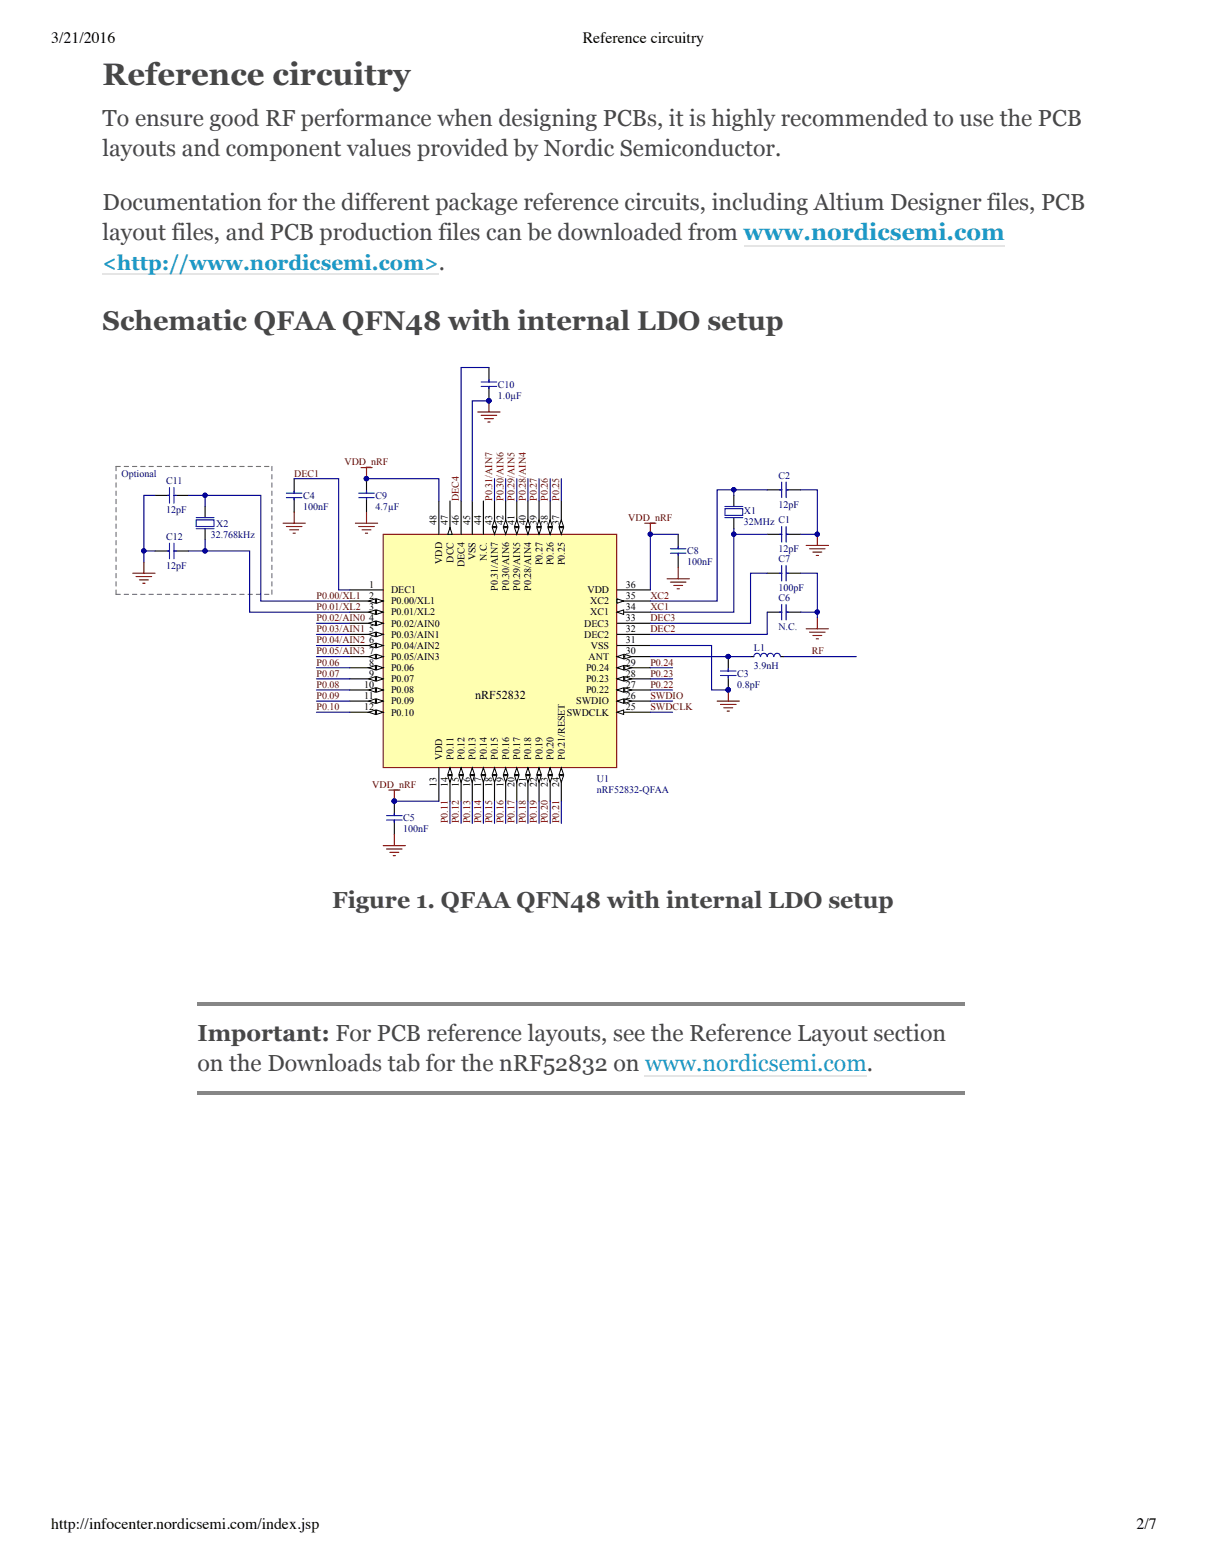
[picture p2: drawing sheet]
<svg xmlns="http://www.w3.org/2000/svg" width="216mm" height="279mm" viewBox="0 0 216 279" stroke-linecap="round" stroke-linejoin="round" font-family="sans-serif">
<g fill="#868686">
<path d="M35.3 179.3h137.2v.5h-137.2z"/>
<path d="M35.3 195.1h137.2v.6h-137.2z"/>
</g>
<path d="M18.3 49h60.2M133 43.9h46.6" fill="none" stroke="#e5e5e5" stroke-width=".28"/>
<path d="M18.3 63.2h137v91h-137z" fill="#fff"/>
<path d="M65.5 85.6v2.6M131.2 88.6v1.9M131.2 92.5v2M137.1 95.5h2.6M137.1 87.6h2.6M140.5 95.5h2.6M140.5 87.6h2.6M137.1 102.5h2.6M140.5 102.5h2.6" fill="none" stroke="#000" stroke-width=".2"/>
<g fill="none" stroke="#00f" stroke-width=".2">
<path d="M129.6 90.9h3.1v1.2h-3.1zM129.6 92.5h3.1M129.6 90.5h3.1M139.3 95.5h.4M139.3 87.6h.4M139.7 86.2v2.8M139.7 94.1v2.8M140.5 86.2v2.8M140.5 94.1v2.8M140.5 95.5h.4M140.5 87.6h.4M139.3 102.5h.4"/>
<path d="M139.7 101.1v2.8M140.5 101.1v2.8M140.5 102.5h.4"/>
</g>
<circle cx="65.5" cy="85.6" r=".38" fill="#000080"/>
<circle cx="65.5" cy="85.6" r=".38" fill="none" stroke="#000080" stroke-width=".18"/>
<path d="M65.5 89v2.5" fill="none" stroke="#000" stroke-width=".2"/>
<path d="M64.1 89h2.8M64.1 88.2h2.8M65.5 87.8v.4M65.5 89v.4" fill="none" stroke="#00f" stroke-width=".2"/>
<circle cx="65.5" cy="85.6" r=".38" fill="#000080"/>
<circle cx="65.5" cy="85.6" r=".38" fill="none" stroke="#000080" stroke-width=".18"/>
<path d="M52.6 85.6v2.6M52.6 89v2.5M70.5 143.2v2.6" fill="none" stroke="#000" stroke-width=".2"/>
<path d="M51.2 89h2.8M51.2 88.2h2.8M52.6 87.8v.4M52.6 89v.4" fill="none" stroke="#00f" stroke-width=".2"/>
<circle cx="70.5" cy="143.2" r=".38" fill="#000080"/>
<circle cx="70.5" cy="143.2" r=".38" fill="none" stroke="#000080" stroke-width=".18"/>
<path d="M70.5 146.6v2.6" fill="none" stroke="#000" stroke-width=".2"/>
<path d="M69.1 146.6h2.8M69.1 145.8h2.8M70.5 145.4v.4M70.5 146.6v.4" fill="none" stroke="#00f" stroke-width=".2"/>
<circle cx="70.5" cy="143.2" r=".38" fill="#000080"/>
<circle cx="70.5" cy="143.2" r=".38" fill="none" stroke="#000080" stroke-width=".18"/>
<path d="M50.6 93.5h4M51.2 94.1h2.8M51.8 94.7h1.6M52.4 95.3h.4M52.6 91.5v2M63.5 93.5h4M64.1 94.1h2.8M64.5 83.6h2M64.7 94.7h1.6M65.3 95.3h.4M65.5 83.6v2M65.5 91.5v2" fill="none" stroke="#800000" stroke-width=".2"/>
<circle cx="65.5" cy="85.6" r=".38" fill="#000080"/>
<circle cx="65.5" cy="85.6" r=".38" fill="none" stroke="#000080" stroke-width=".18"/>
<path d="M85.4 73.6h4M86 74.2h2.8M86.6 74.8h1.6M87.2 75.4h.4M87.4 71.7v1.9" fill="none" stroke="#800000" stroke-width=".2"/>
<circle cx="87.4" cy="71.6" r=".38" fill="#000080"/>
<circle cx="87.4" cy="71.6" r=".38" fill="none" stroke="#000080" stroke-width=".18"/>
<path d="M87.4 69.1v2.6" fill="none" stroke="#000" stroke-width=".2"/>
<circle cx="87.4" cy="71.6" r=".38" fill="#000080"/>
<circle cx="87.4" cy="71.6" r=".38" fill="none" stroke="#000080" stroke-width=".18"/>
<path d="M87.4 65.7v2.6" fill="none" stroke="#000" stroke-width=".2"/>
<path d="M86 68.3h2.8M86 69.1h2.8M87.4 67.9v.4M87.4 69.1v.4" fill="none" stroke="#00f" stroke-width=".2"/>
<circle cx="87.4" cy="71.6" r=".38" fill="#000080"/>
<circle cx="87.4" cy="71.6" r=".38" fill="none" stroke="#000080" stroke-width=".18"/>
<path d="M130.2 120.8v2.5" fill="none" stroke="#000" stroke-width=".2"/>
<circle cx="130.1" cy="123.3" r=".38" fill="#000080"/>
<circle cx="130.1" cy="123.3" r=".38" fill="none" stroke="#000080" stroke-width=".18"/>
<path d="M130.2 117.4v2.6" fill="none" stroke="#000" stroke-width=".2"/>
<circle cx="130.1" cy="117.4" r=".38" fill="#000080"/>
<circle cx="130.1" cy="117.4" r=".38" fill="none" stroke="#000080" stroke-width=".18"/>
<path d="M128.8 120h2.8M130.2 119.6v.4M128.8 120.8h2.8M130.2 120.8v.4" fill="none" stroke="#00f" stroke-width=".2"/>
<circle cx="130.1" cy="123.3" r=".38" fill="#000080"/>
<circle cx="130.1" cy="123.3" r=".38" fill="none" stroke="#000080" stroke-width=".18"/>
<circle cx="130.1" cy="117.4" r=".38" fill="#000080"/>
<circle cx="130.1" cy="117.4" r=".38" fill="none" stroke="#000080" stroke-width=".18"/>
<path d="M121.2 95.5v2.6M121.2 98.9v2.6M134.1 117.4h.6M137.1 109.4h2.6M139.5 117.4h.6M140.5 109.4h2.6" fill="none" stroke="#000" stroke-width=".2"/>
<path d="M119.8 98.9h2.8M119.8 98.1h2.8M121.2 97.7v.4M121.2 98.9v.4M135.9 117.4a.58 .58 0 0 0-.6-.6 .58 .58 0 0 0-.6 .6M137.1 117.4a.58 .58 0 0 0-.6-.6 .58 .58 0 0 0-.6 .6M138.3 117.4a.58 .58 0 0 0-.6-.6 .58 .58 0 0 0-.6 .6M139.3 109.4h.4M139.5 117.4a.58 .58 0 0 0-.6-.6 .58 .58 0 0 0-.6 .6M139.7 108v2.8M140.5 108v2.8M140.5 109.4h.4" fill="none" stroke="#00f" stroke-width=".2"/>
<path d="M128.2 125.3h4M128.8 125.9h2.8M129.4 126.5h1.6M130 127.1h.4M130.2 123.3v2" fill="none" stroke="#800000" stroke-width=".2"/>
<circle cx="130.1" cy="123.3" r=".38" fill="#000080"/>
<circle cx="130.1" cy="123.3" r=".38" fill="none" stroke="#000080" stroke-width=".18"/>
<path d="M144.1 112.4h4M144.7 113h2.8M145.3 113.6h1.6M145.9 114.2h.4M146.1 110.4v2M69.5 141.2h2M70.5 141.2v2" fill="none" stroke="#800000" stroke-width=".2"/>
<circle cx="70.5" cy="143.2" r=".38" fill="#000080"/>
<circle cx="70.5" cy="143.2" r=".38" fill="none" stroke="#000080" stroke-width=".18"/>
<path d="M68.5 151.2h4M69.1 151.8h2.8M69.7 152.4h1.6M70.3 153h.4M70.5 149.2v2" fill="none" stroke="#800000" stroke-width=".2"/>
<path d="M68.5 95.5h41.7v41.7h-41.7z" fill="#ffffb0"/>
<path d="M68.5 95.5h41.7v41.7h-41.7z" fill="none" stroke="#800000" stroke-width=".18"/>
<path d="M62.5 105.5h6M62.5 127.3h6" fill="none" stroke="#000" stroke-width=".2"/>
<path d="M67.3 126.9l1.2 .4-1.2 .4z" fill="#fff"/>
<path d="M67.3 126.9l1.2 .4-1.2 .4z" fill="none" stroke="#000" stroke-width=".18"/>
<path d="M65.9 127.3l1.2-.4v.8z" fill="#fff"/>
<path d="M65.9 127.3l1.2-.4v.8z" fill="none" stroke="#000" stroke-width=".18"/>
<path d="M110.3 115.4h5.9M110.3 117.4h5.9M78.4 137.3v5.9" fill="none" stroke="#000" stroke-width=".2"/>
<path d="M110.3 117.4l1.2-.4v.8z" fill="#fff"/>
<path d="M110.3 117.4l1.2-.4v.8z" fill="none" stroke="#000" stroke-width=".18"/>
<path d="M111.7 117l1.2 .4-1.2 .4z" fill="#fff"/>
<path d="M111.7 117l1.2 .4-1.2 .4z" fill="none" stroke="#000" stroke-width=".18"/>
<path d="M110.3 113.4h5.9M110.3 111.4h5.9M110.3 109.4h5.9" fill="none" stroke="#000" stroke-width=".2"/>
<path d="M110.3 109.4l1.2-.4v.8z" fill="#fff"/>
<path d="M110.3 109.4l1.2-.4v.8z" fill="none" stroke="#000" stroke-width=".18"/>
<path d="M110.3 107.4h5.9" fill="none" stroke="#000" stroke-width=".2"/>
<path d="M110.3 107l1.2 .4-1.2 .4z" fill="#fff"/>
<path d="M110.3 107l1.2 .4-1.2 .4z" fill="none" stroke="#000" stroke-width=".18"/>
<path d="M100.3 89.6v5.9M110.3 105.5h5.9" fill="none" stroke="#000" stroke-width=".2"/>
<path d="M99.9 94.3h.8l-.4 1.2z" fill="#fff"/>
<path d="M99.9 94.3h.8l-.4 1.2z" fill="none" stroke="#000" stroke-width=".18"/>
<path d="M100.3 92.9l.4 1.2h-.8z" fill="#fff"/>
<path d="M100.3 92.9l.4 1.2h-.8z" fill="none" stroke="#000" stroke-width=".18"/>
<path d="M98.3 89.6v5.9" fill="none" stroke="#000" stroke-width=".2"/>
<path d="M97.9 94.3h.8l-.4 1.2z" fill="#fff"/>
<path d="M97.9 94.3h.8l-.4 1.2z" fill="none" stroke="#000" stroke-width=".18"/>
<path d="M98.3 92.9l.4 1.2h-.8z" fill="#fff"/>
<path d="M98.3 92.9l.4 1.2h-.8z" fill="none" stroke="#000" stroke-width=".18"/>
<path d="M62.5 107.4h6" fill="none" stroke="#000" stroke-width=".2"/>
<path d="M67.3 107l1.2 .4-1.2 .4z" fill="#fff"/>
<path d="M67.3 107l1.2 .4-1.2 .4z" fill="none" stroke="#000" stroke-width=".18"/>
<path d="M65.9 107.4l1.2-.4v.8z" fill="#fff"/>
<path d="M65.9 107.4l1.2-.4v.8z" fill="none" stroke="#000" stroke-width=".18"/>
<path d="M62.5 109.4h6" fill="none" stroke="#000" stroke-width=".2"/>
<path d="M67.3 109l1.2 .4-1.2 .4z" fill="#fff"/>
<path d="M67.3 109l1.2 .4-1.2 .4z" fill="none" stroke="#000" stroke-width=".18"/>
<path d="M65.9 109.4l1.2-.4v.8z" fill="#fff"/>
<path d="M65.9 109.4l1.2-.4v.8z" fill="none" stroke="#000" stroke-width=".18"/>
<path d="M62.5 111.4h6" fill="none" stroke="#000" stroke-width=".2"/>
<path d="M67.3 111l1.2 .4-1.2 .4z" fill="#fff"/>
<path d="M67.3 111l1.2 .4-1.2 .4z" fill="none" stroke="#000" stroke-width=".18"/>
<path d="M65.9 111.4l1.2-.4v.8z" fill="#fff"/>
<path d="M65.9 111.4l1.2-.4v.8z" fill="none" stroke="#000" stroke-width=".18"/>
<path d="M62.5 113.4h6" fill="none" stroke="#000" stroke-width=".2"/>
<path d="M67.3 113l1.2 .4-1.2 .4z" fill="#fff"/>
<path d="M67.3 113l1.2 .4-1.2 .4z" fill="none" stroke="#000" stroke-width=".18"/>
<path d="M65.9 113.4l1.2-.4v.8z" fill="#fff"/>
<path d="M65.9 113.4l1.2-.4v.8z" fill="none" stroke="#000" stroke-width=".18"/>
<path d="M62.5 115.4h6" fill="none" stroke="#000" stroke-width=".2"/>
<path d="M67.3 115l1.2 .4-1.2 .4z" fill="#fff"/>
<path d="M67.3 115l1.2 .4-1.2 .4z" fill="none" stroke="#000" stroke-width=".18"/>
<path d="M65.9 115.4l1.2-.4v.8z" fill="#fff"/>
<path d="M65.9 115.4l1.2-.4v.8z" fill="none" stroke="#000" stroke-width=".18"/>
<path d="M62.5 117.4h6" fill="none" stroke="#000" stroke-width=".2"/>
<path d="M67.3 117l1.2 .4-1.2 .4z" fill="#fff"/>
<path d="M67.3 117l1.2 .4-1.2 .4z" fill="none" stroke="#000" stroke-width=".18"/>
<path d="M65.9 117.4l1.2-.4v.8z" fill="#fff"/>
<path d="M65.9 117.4l1.2-.4v.8z" fill="none" stroke="#000" stroke-width=".18"/>
<path d="M62.5 119.4h6" fill="none" stroke="#000" stroke-width=".2"/>
<path d="M67.3 119l1.2 .4-1.2 .4z" fill="#fff"/>
<path d="M67.3 119l1.2 .4-1.2 .4z" fill="none" stroke="#000" stroke-width=".18"/>
<path d="M65.9 119.4l1.2-.4v.8z" fill="#fff"/>
<path d="M65.9 119.4l1.2-.4v.8z" fill="none" stroke="#000" stroke-width=".18"/>
<path d="M62.5 121.4h6" fill="none" stroke="#000" stroke-width=".2"/>
<path d="M67.3 121l1.2 .4-1.2 .3z" fill="#fff"/>
<path d="M67.3 121l1.2 .4-1.2 .3z" fill="none" stroke="#000" stroke-width=".18"/>
<path d="M65.9 121.4l1.2-.4v.7z" fill="#fff"/>
<path d="M65.9 121.4l1.2-.4v.7z" fill="none" stroke="#000" stroke-width=".18"/>
<path d="M62.5 123.3h6" fill="none" stroke="#000" stroke-width=".2"/>
<path d="M67.3 122.9l1.2 .4-1.2 .4z" fill="#fff"/>
<path d="M67.3 122.9l1.2 .4-1.2 .4z" fill="none" stroke="#000" stroke-width=".18"/>
<path d="M65.9 123.3l1.2-.4v.8z" fill="#fff"/>
<path d="M65.9 123.3l1.2-.4v.8z" fill="none" stroke="#000" stroke-width=".18"/>
<path d="M62.5 125.3h6" fill="none" stroke="#000" stroke-width=".2"/>
<path d="M67.3 124.9l1.2 .4-1.2 .4z" fill="#fff"/>
<path d="M67.3 124.9l1.2 .4-1.2 .4z" fill="none" stroke="#000" stroke-width=".18"/>
<path d="M65.9 125.3l1.2-.4v.8z" fill="#fff"/>
<path d="M65.9 125.3l1.2-.4v.8z" fill="none" stroke="#000" stroke-width=".18"/>
<path d="M80.4 137.3v5.9" fill="none" stroke="#000" stroke-width=".2"/>
<path d="M80.4 137.3l.4 1.1h-.8z" fill="#fff"/>
<path d="M80.4 137.3l.4 1.1h-.8z" fill="none" stroke="#000" stroke-width=".18"/>
<path d="M80 138.6h.8l-.4 1.2z" fill="#fff"/>
<path d="M80 138.6h.8l-.4 1.2z" fill="none" stroke="#000" stroke-width=".18"/>
<path d="M82.4 137.3v5.9" fill="none" stroke="#000" stroke-width=".2"/>
<path d="M82.4 137.3l.4 1.1h-.8z" fill="#fff"/>
<path d="M82.4 137.3l.4 1.1h-.8z" fill="none" stroke="#000" stroke-width=".18"/>
<path d="M82 138.6h.8l-.4 1.2z" fill="#fff"/>
<path d="M82 138.6h.8l-.4 1.2z" fill="none" stroke="#000" stroke-width=".18"/>
<path d="M84.4 137.3v5.9" fill="none" stroke="#000" stroke-width=".2"/>
<path d="M84.4 137.3l.4 1.1h-.8z" fill="#fff"/>
<path d="M84.4 137.3l.4 1.1h-.8z" fill="none" stroke="#000" stroke-width=".18"/>
<path d="M84 138.6h.8l-.4 1.2z" fill="#fff"/>
<path d="M84 138.6h.8l-.4 1.2z" fill="none" stroke="#000" stroke-width=".18"/>
<path d="M86.4 137.3v5.9" fill="none" stroke="#000" stroke-width=".2"/>
<path d="M86.4 137.3l.4 1.1h-.8z" fill="#fff"/>
<path d="M86.4 137.3l.4 1.1h-.8z" fill="none" stroke="#000" stroke-width=".18"/>
<path d="M86 138.6h.8l-.4 1.2z" fill="#fff"/>
<path d="M86 138.6h.8l-.4 1.2z" fill="none" stroke="#000" stroke-width=".18"/>
<path d="M96.3 89.6v5.9" fill="none" stroke="#000" stroke-width=".2"/>
<path d="M95.9 94.3h.8l-.4 1.2z" fill="#fff"/>
<path d="M95.9 94.3h.8l-.4 1.2z" fill="none" stroke="#000" stroke-width=".18"/>
<path d="M96.3 92.9l.4 1.2h-.8z" fill="#fff"/>
<path d="M96.3 92.9l.4 1.2h-.8z" fill="none" stroke="#000" stroke-width=".18"/>
<path d="M94.4 89.6v5.9" fill="none" stroke="#000" stroke-width=".2"/>
<path d="M94 94.3h.8l-.4 1.2z" fill="#fff"/>
<path d="M94 94.3h.8l-.4 1.2z" fill="none" stroke="#000" stroke-width=".18"/>
<path d="M94.4 92.9l.3 1.2h-.7z" fill="#fff"/>
<path d="M94.4 92.9l.4 1.2h-.8z" fill="none" stroke="#000" stroke-width=".18"/>
<path d="M92.4 89.6v5.9" fill="none" stroke="#000" stroke-width=".2"/>
<path d="M92 94.3h.8l-.4 1.2z" fill="#fff"/>
<path d="M92 94.3h.8l-.4 1.2z" fill="none" stroke="#000" stroke-width=".18"/>
<path d="M92.4 92.9l.4 1.2h-.8z" fill="#fff"/>
<path d="M92.4 92.9l.4 1.2h-.8z" fill="none" stroke="#000" stroke-width=".18"/>
<path d="M90.4 89.6v5.9" fill="none" stroke="#000" stroke-width=".2"/>
<path d="M90 94.3h.8l-.4 1.2z" fill="#fff"/>
<path d="M90 94.3h.8l-.4 1.2z" fill="none" stroke="#000" stroke-width=".18"/>
<path d="M90.4 92.9l.4 1.2h-.8z" fill="#fff"/>
<path d="M90.4 92.9l.4 1.2h-.8z" fill="none" stroke="#000" stroke-width=".18"/>
<path d="M88.4 89.6v5.9" fill="none" stroke="#000" stroke-width=".2"/>
<path d="M88 94.3h.8l-.4 1.2z" fill="#fff"/>
<path d="M88 94.3h.8l-.4 1.2z" fill="none" stroke="#000" stroke-width=".18"/>
<path d="M88.4 92.9l.4 1.2h-.8z" fill="#fff"/>
<path d="M88.4 92.9l.4 1.2h-.8z" fill="none" stroke="#000" stroke-width=".18"/>
<path d="M78.4 89.6v5.9M80.4 89.6v5.9M82.4 89.6v5.9M84.4 89.6v5.9M86.4 89.6v5.9" fill="none" stroke="#000" stroke-width=".2"/>
<path d="M80.4 94.3l.4 1.2h-.8z" fill="#fff"/>
<path d="M80.4 94.3l.4 1.2h-.8z" fill="none" stroke="#000" stroke-width=".18"/>
<path d="M110.3 127.3h5.9" fill="none" stroke="#000" stroke-width=".2"/>
<path d="M110.3 127.3l1.2-.4v.8z" fill="#fff"/>
<path d="M110.3 127.3l1.2-.4v.8z" fill="none" stroke="#000" stroke-width=".18"/>
<path d="M110.3 125.3h5.9" fill="none" stroke="#000" stroke-width=".2"/>
<path d="M110.3 125.3l1.2-.4v.8z" fill="#fff"/>
<path d="M110.3 125.3l1.2-.4v.8z" fill="none" stroke="#000" stroke-width=".18"/>
<path d="M111.7 124.9l1.2 .4-1.2 .4z" fill="#fff"/>
<path d="M111.7 124.9l1.2 .4-1.2 .4z" fill="none" stroke="#000" stroke-width=".18"/>
<path d="M110.3 123.3h5.9" fill="none" stroke="#000" stroke-width=".2"/>
<path d="M110.3 123.3l1.2-.4v.8z" fill="#fff"/>
<path d="M110.3 123.3l1.2-.4v.8z" fill="none" stroke="#000" stroke-width=".18"/>
<path d="M111.7 122.9l1.2 .4-1.2 .4z" fill="#fff"/>
<path d="M111.7 122.9l1.2 .4-1.2 .4z" fill="none" stroke="#000" stroke-width=".18"/>
<path d="M110.3 121.4h5.9" fill="none" stroke="#000" stroke-width=".2"/>
<path d="M110.3 121.4l1.2-.4v.7z" fill="#fff"/>
<path d="M110.3 121.4l1.2-.4v.7z" fill="none" stroke="#000" stroke-width=".18"/>
<path d="M111.7 121l1.2 .4-1.2 .3z" fill="#fff"/>
<path d="M111.7 121l1.2 .4-1.2 .3z" fill="none" stroke="#000" stroke-width=".18"/>
<path d="M110.3 119.4h5.9" fill="none" stroke="#000" stroke-width=".2"/>
<path d="M110.3 119.4l1.2-.4v.8z" fill="#fff"/>
<path d="M110.3 119.4l1.2-.4v.8z" fill="none" stroke="#000" stroke-width=".18"/>
<path d="M111.7 119l1.2 .4-1.2 .4z" fill="#fff"/>
<path d="M111.7 119l1.2 .4-1.2 .4z" fill="none" stroke="#000" stroke-width=".18"/>
<path d="M88.4 137.3v5.9" fill="none" stroke="#000" stroke-width=".2"/>
<path d="M88.4 137.3l.4 1.1h-.8z" fill="#fff"/>
<path d="M88.4 137.3l.4 1.1h-.8z" fill="none" stroke="#000" stroke-width=".18"/>
<path d="M88 138.6h.8l-.4 1.2z" fill="#fff"/>
<path d="M88 138.6h.8l-.4 1.2z" fill="none" stroke="#000" stroke-width=".18"/>
<path d="M90.4 137.3v5.9" fill="none" stroke="#000" stroke-width=".2"/>
<path d="M90.4 137.3l.4 1.1h-.8z" fill="#fff"/>
<path d="M90.4 137.3l.4 1.1h-.8z" fill="none" stroke="#000" stroke-width=".18"/>
<path d="M90 138.6h.8l-.4 1.2z" fill="#fff"/>
<path d="M90 138.6h.8l-.4 1.2z" fill="none" stroke="#000" stroke-width=".18"/>
<path d="M92.4 137.3v5.9" fill="none" stroke="#000" stroke-width=".2"/>
<path d="M92.4 137.3l.4 1.1h-.8z" fill="#fff"/>
<path d="M92.4 137.3l.4 1.1h-.8z" fill="none" stroke="#000" stroke-width=".18"/>
<path d="M92 138.6h.8l-.4 1.2z" fill="#fff"/>
<path d="M92 138.6h.8l-.4 1.2z" fill="none" stroke="#000" stroke-width=".18"/>
<path d="M94.4 137.3v5.9" fill="none" stroke="#000" stroke-width=".2"/>
<path d="M94.4 137.3l.3 1.1h-.7z" fill="#fff"/>
<path d="M94.4 137.3l.4 1.1h-.8z" fill="none" stroke="#000" stroke-width=".18"/>
<path d="M94 138.6h.8l-.4 1.2z" fill="#fff"/>
<path d="M94 138.6h.8l-.4 1.2z" fill="none" stroke="#000" stroke-width=".18"/>
<path d="M98.3 137.3v5.9" fill="none" stroke="#000" stroke-width=".2"/>
<path d="M98.3 137.3l.4 1.1h-.8z" fill="#fff"/>
<path d="M98.3 137.3l.4 1.1h-.8z" fill="none" stroke="#000" stroke-width=".18"/>
<path d="M97.9 138.6h.8l-.4 1.2z" fill="#fff"/>
<path d="M97.9 138.6h.8l-.4 1.2z" fill="none" stroke="#000" stroke-width=".18"/>
<path d="M100.3 137.3v5.9" fill="none" stroke="#000" stroke-width=".2"/>
<path d="M100.3 137.3l.4 1.1h-.8z" fill="#fff"/>
<path d="M100.3 137.3l.4 1.1h-.8z" fill="none" stroke="#000" stroke-width=".18"/>
<path d="M99.9 138.6h.8l-.4 1.2z" fill="#fff"/>
<path d="M99.9 138.6h.8l-.4 1.2z" fill="none" stroke="#000" stroke-width=".18"/>
<path d="M96.3 137.3v5.9" fill="none" stroke="#000" stroke-width=".2"/>
<path d="M96.3 137.3l.4 1.1h-.8z" fill="#fff"/>
<path d="M96.3 137.3l.4 1.1h-.8z" fill="none" stroke="#000" stroke-width=".18"/>
<path d="M95.9 138.6h.8l-.4 1.2z" fill="#fff"/>
<path d="M95.9 138.6h.8l-.4 1.2z" fill="none" stroke="#000" stroke-width=".18"/>
<path d="M115.2 93.5h2M116.2 93.5v2M119.2 103.5h4M119.8 104.1h2.8M120.4 104.7h1.6M121 105.3h.4M121.2 101.5v2" fill="none" stroke="#800000" stroke-width=".2"/>
<circle cx="116.2" cy="95.5" r=".38" fill="#000080"/>
<circle cx="116.2" cy="95.5" r=".38" fill="none" stroke="#000080" stroke-width=".18"/>
<g fill="none" stroke="#000080" stroke-width=".2">
<path d="M92.4 85.6v3.9M94.4 85.6v3.9M96.3 85.6v3.9M98.3 85.6v3.9M100.3 85.6v3.9M116.2 117.4h17.9M116.2 119.4h4M116.2 123.3h4M116.2 121.4h4M80.4 143.2v4M82.4 143.2v4M84.4 143.2v4"/>
<path d="M86.4 143.2v4M88.4 143.2v4M90.4 143.2v4M92.4 143.2v4M94.4 143.2v4M96.3 143.2v4M98.3 143.2v4M100.3 143.2v4"/>
</g>
<circle cx="130.1" cy="117.4" r=".38" fill="#000080"/>
<circle cx="130.1" cy="117.4" r=".38" fill="none" stroke="#000080" stroke-width=".18"/>
<path d="M87.4 71.7h-3v17.8" fill="none" stroke="#000080" stroke-width=".2"/>
<circle cx="87.4" cy="71.6" r=".38" fill="#000080"/>
<circle cx="87.4" cy="71.6" r=".38" fill="none" stroke="#000080" stroke-width=".18"/>
<path d="M65.5 85.6h12.9v4M140.1 117.4h12.9" fill="none" stroke="#000080" stroke-width=".2"/>
<circle cx="65.5" cy="85.6" r=".38" fill="#000080"/>
<circle cx="65.5" cy="85.6" r=".38" fill="none" stroke="#000080" stroke-width=".18"/>
<path d="M90.4 85.6v4M137.1 109.4v4h-20.9M116.2 127.3h4M116.2 125.3h4M70.5 143.2h7.9" fill="none" stroke="#000080" stroke-width=".2"/>
<circle cx="70.5" cy="143.2" r=".38" fill="#000080"/>
<circle cx="70.5" cy="143.2" r=".38" fill="none" stroke="#000080" stroke-width=".18"/>
<g fill="none" stroke="#000080" stroke-width=".2">
<path d="M87.4 65.7h-5v23.8M88.4 85.6v3.9M121.2 95.5h-5v10M56.6 111.4h5.9M56.6 113.4h5.9M56.6 115.4h5.9M56.6 117.4h5.9M56.6 119.4h5.9M137.1 102.5h-3v8.9h-17.9M56.6 121.4h5.9M56.6 123.3h5.9M56.6 125.3h5.9"/>
<path d="M56.6 127.3h5.9"/>
</g>
<circle cx="116.2" cy="95.5" r=".38" fill="#000080"/>
<circle cx="116.2" cy="95.5" r=".38" fill="none" stroke="#000080" stroke-width=".18"/>
<path d="M116.2 115.4h11v7.9h3" fill="none" stroke="#000080" stroke-width=".2"/>
<circle cx="130.1" cy="123.3" r=".38" fill="#000080"/>
<circle cx="130.1" cy="123.3" r=".38" fill="none" stroke="#000080" stroke-width=".18"/>
<path d="M143.1 109.4h3" fill="none" stroke="#000080" stroke-width=".2"/>
<circle cx="146.1" cy="109.4" r=".38" fill="#000080"/>
<circle cx="146.1" cy="109.4" r=".38" fill="none" stroke="#000080" stroke-width=".18"/>
<path d="M143.1 102.5h3v7.9" fill="none" stroke="#000080" stroke-width=".2"/>
<circle cx="146.1" cy="109.4" r=".38" fill="#000080"/>
<circle cx="146.1" cy="109.4" r=".38" fill="none" stroke="#000080" stroke-width=".18"/>
<path d="M137.1 87.6h-8.9v19.8h-12" fill="none" stroke="#000080" stroke-width=".2"/>
<circle cx="131.1" cy="87.5" r=".38" fill="#000080"/>
<circle cx="131.1" cy="87.5" r=".38" fill="none" stroke="#000080" stroke-width=".18"/>
<path d="M137.1 95.5h-5.9v13.9h-15" fill="none" stroke="#000080" stroke-width=".2"/>
<circle cx="131.1" cy="95.5" r=".38" fill="#000080"/>
<circle cx="131.1" cy="95.5" r=".38" fill="none" stroke="#000080" stroke-width=".18"/>
<path d="M131.2 94.5v1" fill="none" stroke="#000080" stroke-width=".2"/>
<circle cx="131.1" cy="95.5" r=".38" fill="#000080"/>
<circle cx="131.1" cy="95.5" r=".38" fill="none" stroke="#000080" stroke-width=".18"/>
<path d="M143.1 87.6h3v7.9h-3" fill="none" stroke="#000080" stroke-width=".2"/>
<circle cx="146.1" cy="95.5" r=".38" fill="#000080"/>
<circle cx="146.1" cy="95.5" r=".38" fill="none" stroke="#000080" stroke-width=".18"/>
<path d="M144.1 97.5h4M144.7 98.1h2.8M145.3 98.7h1.6M145.9 99.3h.4M146.1 95.5v2" fill="none" stroke="#800000" stroke-width=".2"/>
<circle cx="146.1" cy="95.5" r=".38" fill="#000080"/>
<circle cx="146.1" cy="95.5" r=".38" fill="none" stroke="#000080" stroke-width=".18"/>
<path d="M131.2 87.6v1" fill="none" stroke="#000080" stroke-width=".2"/>
<circle cx="131.1" cy="87.5" r=".38" fill="#000080"/>
<circle cx="131.1" cy="87.5" r=".38" fill="none" stroke="#000080" stroke-width=".18"/>
<path d="M27.7 98.5h2.6M27.7 88.6h2.6M31.1 98.5h2.6M31.1 88.6h2.6M36.7 90.5v2M36.7 94.5v2" fill="none" stroke="#000" stroke-width=".2"/>
<path d="M29.9 98.5h.4M29.9 88.6h.4M30.3 87.2v2.7M30.3 97.1v2.8M31.1 87.2v2.7M31.1 97.1v2.8M31.1 98.5h.4M31.1 88.6h.4M35.1 92.9h3.1v1.2h-3.1zM35.1 92.5h3.1M35.1 94.5h3.1" fill="none" stroke="#00f" stroke-width=".2"/>
<path d="M23.7 102.5h4M24.3 103.1h2.8M24.9 103.7h1.6M25.5 104.3h.4M25.7 100.5v2" fill="none" stroke="#800000" stroke-width=".2"/>
<path d="M36.7 88.6v1.9" fill="none" stroke="#000080" stroke-width=".2"/>
<circle cx="36.6" cy="88.5" r=".38" fill="#000080"/>
<circle cx="36.6" cy="88.5" r=".38" fill="none" stroke="#000080" stroke-width=".18"/>
<path d="M36.7 96.5v2" fill="none" stroke="#000080" stroke-width=".2"/>
<circle cx="36.6" cy="98.5" r=".38" fill="#000080"/>
<circle cx="36.6" cy="98.5" r=".38" fill="none" stroke="#000080" stroke-width=".18"/>
<path d="M25.7 98.5h2" fill="none" stroke="#000080" stroke-width=".2"/>
<circle cx="25.7" cy="98.5" r=".38" fill="#000080"/>
<circle cx="25.7" cy="98.5" r=".38" fill="none" stroke="#000080" stroke-width=".18"/>
<g fill="#707070">
<path d="M20.7 83.3l-.1 .8 .1 .1 .1-.8zM20.7 84.8l-.1 .8 .1 .1 .1-.8zM20.7 86.3l-.1 .8 .1 .1 .1-.9zM20.7 87.7l-.1 .8 .1 .1 .1-.8zM20.7 89.2l-.1 .8 .1 .1 .1-.8zM20.7 90.7l-.1 .8 .1 .1 .1-.8zM20.7 92.2l-.1 .8 .1 .1 .1-.9zM20.7 93.6l-.1 .8 .1 .1 .1-.8zM20.7 95.1l-.1 .8 .1 .1 .1-.8zM20.7 96.6l-.1 .8 .1 .1 .1-.9zM20.7 98l-.1 .9 .1 .1 .1-.9zM20.7 99.5l-.1 .8 .1 .1 .1-.8zM20.7 101l-.1 .8 .1 .1 .1-.8zM20.7 102.5l-.1 .8 .1 .1 .1-.9zM20.7 103.9l-.1 .8 .1 .1 .1-.8zM20.7 105.4l-.1 .8 .1 .1 .1-.8z"/>
<path d="M20.7 106.2v.1l.9-.1-.1-.1zM22.1 106.2l.1 .1 .9-.1-.1-.1zM23.6 106.2l.1 .1 .8-.1-.1-.1zM25.1 106.2l.1 .1 .8-.1-.1-.1zM26.6 106.2v.1l.9-.1-.1-.1zM28 106.2l.1 .1 .9-.1-.1-.1zM29.5 106.2l.1 .1 .8-.1-.1-.1zM31 106.2l.1 .1 .8-.1-.1-.1zM32.5 106.2v.1l.9-.1-.1-.1zM33.9 106.2l.1 .1 .9-.1-.1-.1zM35.4 106.2l.1 .1 .8-.1-.1-.1zM36.9 106.2l.1 .1 .8-.1-.1-.1zM38.4 106.2v.1l.9-.1-.1-.1zM39.8 106.2l.1 .1 .9-.1-.1-.1zM41.3 106.2l.1 .1 .8-.1-.1-.1zM42.8 106.2l.1 .1 .8-.1-.1-.1zM44.3 106.2l.1 .1 .8-.1-.1-.1zM45.8 106.2v.1l.9-.1-.1-.1zM47.2 106.2l.1 .1 .8-.1-.1-.1z"/>
<path d="M20.7 83.3v.2l.9-.1-.1-.1zM22.1 83.3l.1 .2 .9-.1-.1-.1zM23.6 83.3l.1 .2 .8-.1-.1-.1zM25.1 83.3l.1 .2 .8-.1-.1-.1zM26.6 83.3v.2l.9-.1-.1-.1zM28 83.3l.1 .2 .9-.1-.1-.1zM29.5 83.3l.1 .2 .8-.1-.1-.1zM31 83.3l.1 .2 .8-.1-.1-.1zM32.5 83.3v.2l.9-.1-.1-.1zM33.9 83.3l.1 .2 .9-.1-.1-.1zM35.4 83.3l.1 .2 .8-.1-.1-.1zM36.9 83.3l.1 .2 .8-.1-.1-.1zM38.4 83.3v.2l.9-.1-.1-.1zM39.8 83.3l.1 .2 .9-.1-.1-.1zM41.3 83.3l.1 .2 .8-.1-.1-.1zM42.8 83.3l.1 .2 .8-.1-.1-.1zM44.3 83.3l.1 .2 .8-.1-.1-.1zM45.8 83.3v.2l.9-.1-.1-.1zM47.2 83.3l.1 .2 .8-.1-.1-.1z"/>
<path d="M48.5 83.3v.8l.1 .1 .1-.8zM48.5 84.8v.8l.1 .1 .1-.8zM48.5 86.3v.8l.1 .1 .1-.9zM48.5 87.7v.8l.1 .1 .1-.8zM48.5 89.2v.8l.1 .1 .1-.8zM48.5 90.7v.8l.1 .1 .1-.8zM48.5 92.2v.8l.1 .1 .1-.9zM48.5 93.6v.8l.1 .1 .1-.8zM48.5 95.1v.8l.1 .1 .1-.8zM48.5 96.6v.8l.1 .1 .1-.9zM48.5 98v.9l.1 .1 .1-.9zM48.5 99.5v.8l.1 .1 .1-.8zM48.5 101v.8l.1 .1 .1-.8zM48.5 102.5v.8l.1 .1 .1-.9zM48.5 103.9v.8l.1 .1 .1-.8zM48.5 105.4v.8l.1 .1 .1-.8z"/>
</g>
<path d="M33.7 98.5h10.9v10.9h17.9M52.6 85.6h7.9v19.9h2" fill="none" stroke="#000080" stroke-width=".2"/>
<circle cx="36.6" cy="98.5" r=".38" fill="#000080"/>
<circle cx="36.6" cy="98.5" r=".38" fill="none" stroke="#000080" stroke-width=".18"/>
<path d="M27.7 88.6h-2v11.9" fill="none" stroke="#000080" stroke-width=".2"/>
<circle cx="25.7" cy="98.5" r=".38" fill="#000080"/>
<circle cx="25.7" cy="98.5" r=".38" fill="none" stroke="#000080" stroke-width=".18"/>
<path d="M33.7 88.6h12.9v18.8h15.9" fill="none" stroke="#000080" stroke-width=".2"/>
<circle cx="36.6" cy="88.5" r=".38" fill="#000080"/>
<circle cx="36.6" cy="88.5" r=".38" fill="none" stroke="#000080" stroke-width=".18"/>
<path d="M115.2 192.4h39.8" fill="none" stroke="#e5e5e5" stroke-width=".28"/>
<text font-size="5.5" fill="#474747" x="18.3" y="15.2">Reference circuitry</text>
<text font-size="4.8" fill="#474747" x="18.3" y="59">Schematic QFAA QFN48 with internal LDO setup</text>
<g font-size="4.1" fill="#474747">
<text x="18.3" y="22.6">To ensure good RF performance when designing PCBs, it is highly recommended to use the PCB</text>
<text x="18.3" y="28">layouts and component values provided by Nordic Semiconductor.</text>
<text x="18.3" y="37.6">Documentation for the different package reference circuits, including Altium Designer files, PCB</text>
<text x="18.3" y="42.9">layout files, and PCB production files can be downloaded from www.nordicsemi.com</text>
<text x="59.4" y="162.3">Figure 1. QFAA QFN48 with internal LDO setup</text>
<text x="35.3" y="186.1">Important: For PCB reference layouts, see the Reference Layout section</text>
<text x="35.3" y="191.4">on the Downloads tab for the nRF52832 on www.nordicsemi.com.</text>
</g>
<text font-size="3.7" fill="#1c99c7" x="18.3" y="48.3">&lt;http://www.nordicsemi.com&gt;.</text>
<g font-size="2.8">
<text x="9.2" y="7.8">3/21/2016</text>
<text x="104.2" y="7.8">Reference circuitry</text>
<text x="9.2" y="273.4">http://infocenter.nordicsemi.com/index.jsp</text>
<text x="203.1" y="273.4">2/7</text>
</g>
<text font-size="2.2" x="84.9" y="124.9">nRF52832</text>
<g font-size="1.8" fill="#000080">
<text x="89" y="69.3">C10</text>
<text x="89" y="71.3">1.0µF</text>
<text x="21.7" y="85.2">Optional</text>
<text x="29.7" y="86.6">C11</text>
<text x="54.2" y="89.2">C4</text>
<text x="67.1" y="89.2">C9</text>
<text x="139.1" y="85.6">C2</text>
<text x="29.7" y="91.7">12pF</text>
<text x="38.7" y="94.1">X2</text>
<text x="54.2" y="91.1">100nF</text>
<text x="67.1" y="91.1">4.7µF</text>
<text x="133" y="91.9">X1</text>
<text x="133" y="93.9">32MHz C1</text>
<text x="139.1" y="90.7">12pF</text>
<text x="29.7" y="96.5">C12</text>
<text x="29.7" y="101.7">12pF</text>
<text x="37.7" y="96.1">32.768kHz</text>
<text x="122.8" y="99.1">C8</text>
<text x="122.8" y="101.1">100nF</text>
<text x="139.1" y="98.7">12pF</text>
<text x="139.1" y="100.5">C7</text>
<text x="139.1" y="105.7">100pF</text>
<text x="139.1" y="107.4">C6</text>
<text x="139.1" y="112.6">N.C.</text>
<text x="134.7" y="116.4">L1</text>
<text x="134.7" y="119.6">3.9nH</text>
<text x="131.8" y="121">C3</text>
<text x="131.8" y="122.9">0.8pF</text>
<text x="106.7" y="139.8">U1</text>
<text x="106.7" y="141.8">nRF52832­QFAA</text>
<text x="72.1" y="146.8">C5</text>
<text x="72.1" y="148.8">100nF</text>
</g>
<g font-size="1.8" fill="#800000">
<text x="61.6" y="83.2">VDD_nRF</text>
<text x="52.6" y="85.2">DEC1</text>
<text x="82" y="89.6" transform="rotate(-90 82 89.6)">DEC4</text>
<text x="88" y="89.6" transform="rotate(-90 88 89.6)">P0.31/AIN7</text>
<text x="90" y="89.6" transform="rotate(-90 90 89.6)">P0.30/AIN6</text>
<text x="92" y="89.6" transform="rotate(-90 92 89.6)">P0.29/AIN5</text>
<text x="94" y="89.6" transform="rotate(-90 94 89.6)">P0.28/AIN4</text>
<text x="95.9" y="89.6" transform="rotate(-90 95.9 89.6)">P0.27</text>
<text x="97.9" y="89.6" transform="rotate(-90 97.9 89.6)">P0.26</text>
<text x="99.9" y="89.6" transform="rotate(-90 99.9 89.6)">P0.25</text>
<text x="112.3" y="93.1">VDD_nRF</text>
<text x="56.6" y="107">P0.00/XL1</text>
<text x="116.2" y="107">XC2</text>
<text x="56.6" y="109">P0.01/XL2</text>
<text x="56.6" y="111">P0.02/AIN0</text>
<text x="56.6" y="113">P0.03/AIN1</text>
<text x="116.2" y="109">XC1</text>
<text x="116.2" y="111">DEC3</text>
<text x="116.2" y="113">DEC2</text>
<text x="56.6" y="119">P0.06</text>
<text x="56.6" y="115">P0.04/AIN2</text>
<text x="56.6" y="117">P0.05/AIN3</text>
<text x="116.2" y="119">P0.24</text>
<text x="145.1" y="117">RF</text>
<text x="56.6" y="121">P0.07</text>
<text x="56.6" y="122.9">P0.08</text>
<text x="56.6" y="124.9">P0.09</text>
<text x="116.2" y="122.9">P0.22</text>
<text x="116.2" y="121">P0.23</text>
<text x="116.2" y="124.9">SWDIO</text>
<text x="56.6" y="126.9">P0.10</text>
<text x="116.2" y="126.9">SWDCLK</text>
<text x="66.5" y="140.8">VDD_nRF</text>
<text x="80" y="147.2" transform="rotate(-90 80 147.2)">P0.11</text>
<text x="82" y="147.2" transform="rotate(-90 82 147.2)">P0.12</text>
<text x="84" y="147.2" transform="rotate(-90 84 147.2)">P0.13</text>
<text x="86" y="147.2" transform="rotate(-90 86 147.2)">P0.14</text>
<text x="88" y="147.2" transform="rotate(-90 88 147.2)">P0.15</text>
<text x="90" y="147.2" transform="rotate(-90 90 147.2)">P0.16</text>
<text x="92" y="147.2" transform="rotate(-90 92 147.2)">P0.17</text>
<text x="94" y="147.2" transform="rotate(-90 94 147.2)">P0.18</text>
<text x="95.9" y="147.2" transform="rotate(-90 95.9 147.2)">P0.19</text>
<text x="97.9" y="147.2" transform="rotate(-90 97.9 147.2)">P0.20</text>
<text x="99.9" y="147.2" transform="rotate(-90 99.9 147.2)">P0.21</text>
</g>
<g font-size="1.8">
<text x="78" y="93.9" transform="rotate(-90 78 93.9)">48</text>
<text x="80" y="93.9" transform="rotate(-90 80 93.9)">47</text>
<text x="82" y="93.9" transform="rotate(-90 82 93.9)">46</text>
<text x="84" y="93.9" transform="rotate(-90 84 93.9)">45</text>
<text x="86" y="93.9" transform="rotate(-90 86 93.9)">44</text>
<text x="88" y="93.9" transform="rotate(-90 88 93.9)">43</text>
<text x="90" y="93.9" transform="rotate(-90 90 93.9)">42</text>
<text x="92" y="93.9" transform="rotate(-90 92 93.9)">41</text>
<text x="94" y="93.9" transform="rotate(-90 94 93.9)">40</text>
<text x="95.9" y="93.9" transform="rotate(-90 95.9 93.9)">39</text>
<text x="97.9" y="93.9" transform="rotate(-90 97.9 93.9)">38</text>
<text x="99.9" y="93.9" transform="rotate(-90 99.9 93.9)">37</text>
<text x="79" y="100.8" transform="rotate(-90 79 100.8)">VDD</text>
<text x="81" y="100.6" transform="rotate(-90 81 100.6)">DCC</text>
<text x="83" y="101.4" transform="rotate(-90 83 101.4)">DEC4</text>
<text x="85" y="100.2" transform="rotate(-90 85 100.2)">VSS</text>
<text x="87" y="100.3" transform="rotate(-90 87 100.3)">N.C.</text>
<text x="96.9" y="101" transform="rotate(-90 96.9 101)">P0.27</text>
<text x="98.9" y="101" transform="rotate(-90 98.9 101)">P0.26</text>
<text x="100.9" y="101" transform="rotate(-90 100.9 101)">P0.25</text>
<text x="66" y="105.1">1</text>
<text x="66" y="107">2</text>
<text x="69.9" y="106.1">DEC1</text>
<text x="89" y="105.6" transform="rotate(-90 89 105.6)">P0.31/AIN7</text>
<text x="91" y="105.6" transform="rotate(-90 91 105.6)">P0.30/AIN6</text>
<text x="93" y="105.6" transform="rotate(-90 93 105.6)">P0.29/AIN5</text>
<text x="95" y="105.6" transform="rotate(-90 95 105.6)">P0.28/AIN4</text>
<text x="105" y="106.1">VDD</text>
<text x="111.9" y="107">35</text>
<text x="111.9" y="105.1">36</text>
<text x="66" y="109">3</text>
<text x="66" y="111">4</text>
<text x="66" y="113">5</text>
<text x="69.9" y="108">P0.00/XL1</text>
<text x="69.9" y="110">P0.01/XL2</text>
<text x="69.9" y="112">P0.02/AIN0</text>
<text x="104.4" y="112">DEC3</text>
<text x="105.5" y="110">XC1</text>
<text x="105.5" y="108">XC2</text>
<text x="111.9" y="113">32</text>
<text x="111.9" y="111">33</text>
<text x="111.9" y="109">34</text>
<text x="66" y="115">6</text>
<text x="66" y="117">7</text>
<text x="66" y="119">8</text>
<text x="69.9" y="114">P0.03/AIN1</text>
<text x="69.9" y="116">P0.04/AIN2</text>
<text x="69.9" y="118">P0.05/AIN3</text>
<text x="69.9" y="120">P0.06</text>
<text x="104.4" y="114">DEC2</text>
<text x="104.7" y="120">P0.24</text>
<text x="105.2" y="118">ANT</text>
<text x="105.6" y="116">VSS</text>
<text x="111.9" y="115">31</text>
<text x="111.9" y="117">30</text>
<text x="111.9" y="119">29</text>
<text x="65.1" y="122.9">10</text>
<text x="65.1" y="124.9">11</text>
<text x="66" y="121">9</text>
<text x="69.9" y="122">P0.07</text>
<text x="69.9" y="123.9">P0.08</text>
<text x="69.9" y="125.9">P0.09</text>
<text x="103" y="125.9">SWDIO</text>
<text x="104.7" y="123.9">P0.22</text>
<text x="104.7" y="122">P0.23</text>
<text x="111.9" y="124.9">26</text>
<text x="111.9" y="122.9">27</text>
<text x="111.9" y="121">28</text>
<text x="65.1" y="126.9">12</text>
<text x="69.9" y="127.9">P0.10</text>
<text x="101.3" y="127.9">SWDCLK</text>
<text x="111.9" y="126.9">25</text>
<text x="79" y="135.9" transform="rotate(-90 79 135.9)">VDD</text>
<text x="81" y="135.9" transform="rotate(-90 81 135.9)">P0.11</text>
<text x="83" y="135.9" transform="rotate(-90 83 135.9)">P0.12</text>
<text x="85" y="135.9" transform="rotate(-90 85 135.9)">P0.13</text>
<text x="87" y="135.9" transform="rotate(-90 87 135.9)">P0.14</text>
<text x="89" y="135.9" transform="rotate(-90 89 135.9)">P0.15</text>
<text x="91" y="135.9" transform="rotate(-90 91 135.9)">P0.16</text>
<text x="93" y="135.9" transform="rotate(-90 93 135.9)">P0.17</text>
<text x="95" y="135.9" transform="rotate(-90 95 135.9)">P0.18</text>
<text x="96.9" y="135.9" transform="rotate(-90 96.9 135.9)">P0.19</text>
<text x="98.9" y="135.9" transform="rotate(-90 98.9 135.9)">P0.20</text>
<text x="100.9" y="135.9" transform="rotate(-90 100.9 135.9)">P0.21/RESET</text>
<text x="78" y="140.6" transform="rotate(-90 78 140.6)">13</text>
<text x="80" y="140.6" transform="rotate(-90 80 140.6)">14</text>
<text x="82" y="140.6" transform="rotate(-90 82 140.6)">15</text>
<text x="84" y="140.6" transform="rotate(-90 84 140.6)">16</text>
<text x="86" y="140.6" transform="rotate(-90 86 140.6)">17</text>
<text x="88" y="140.6" transform="rotate(-90 88 140.6)">18</text>
<text x="90" y="140.6" transform="rotate(-90 90 140.6)">19</text>
<text x="92" y="140.6" transform="rotate(-90 92 140.6)">20</text>
<text x="94" y="140.6" transform="rotate(-90 94 140.6)">21</text>
<text x="95.9" y="140.6" transform="rotate(-90 95.9 140.6)">22</text>
<text x="97.9" y="140.6" transform="rotate(-90 97.9 140.6)">23</text>
<text x="99.9" y="140.6" transform="rotate(-90 99.9 140.6)">24</text>
</g>
</svg>
